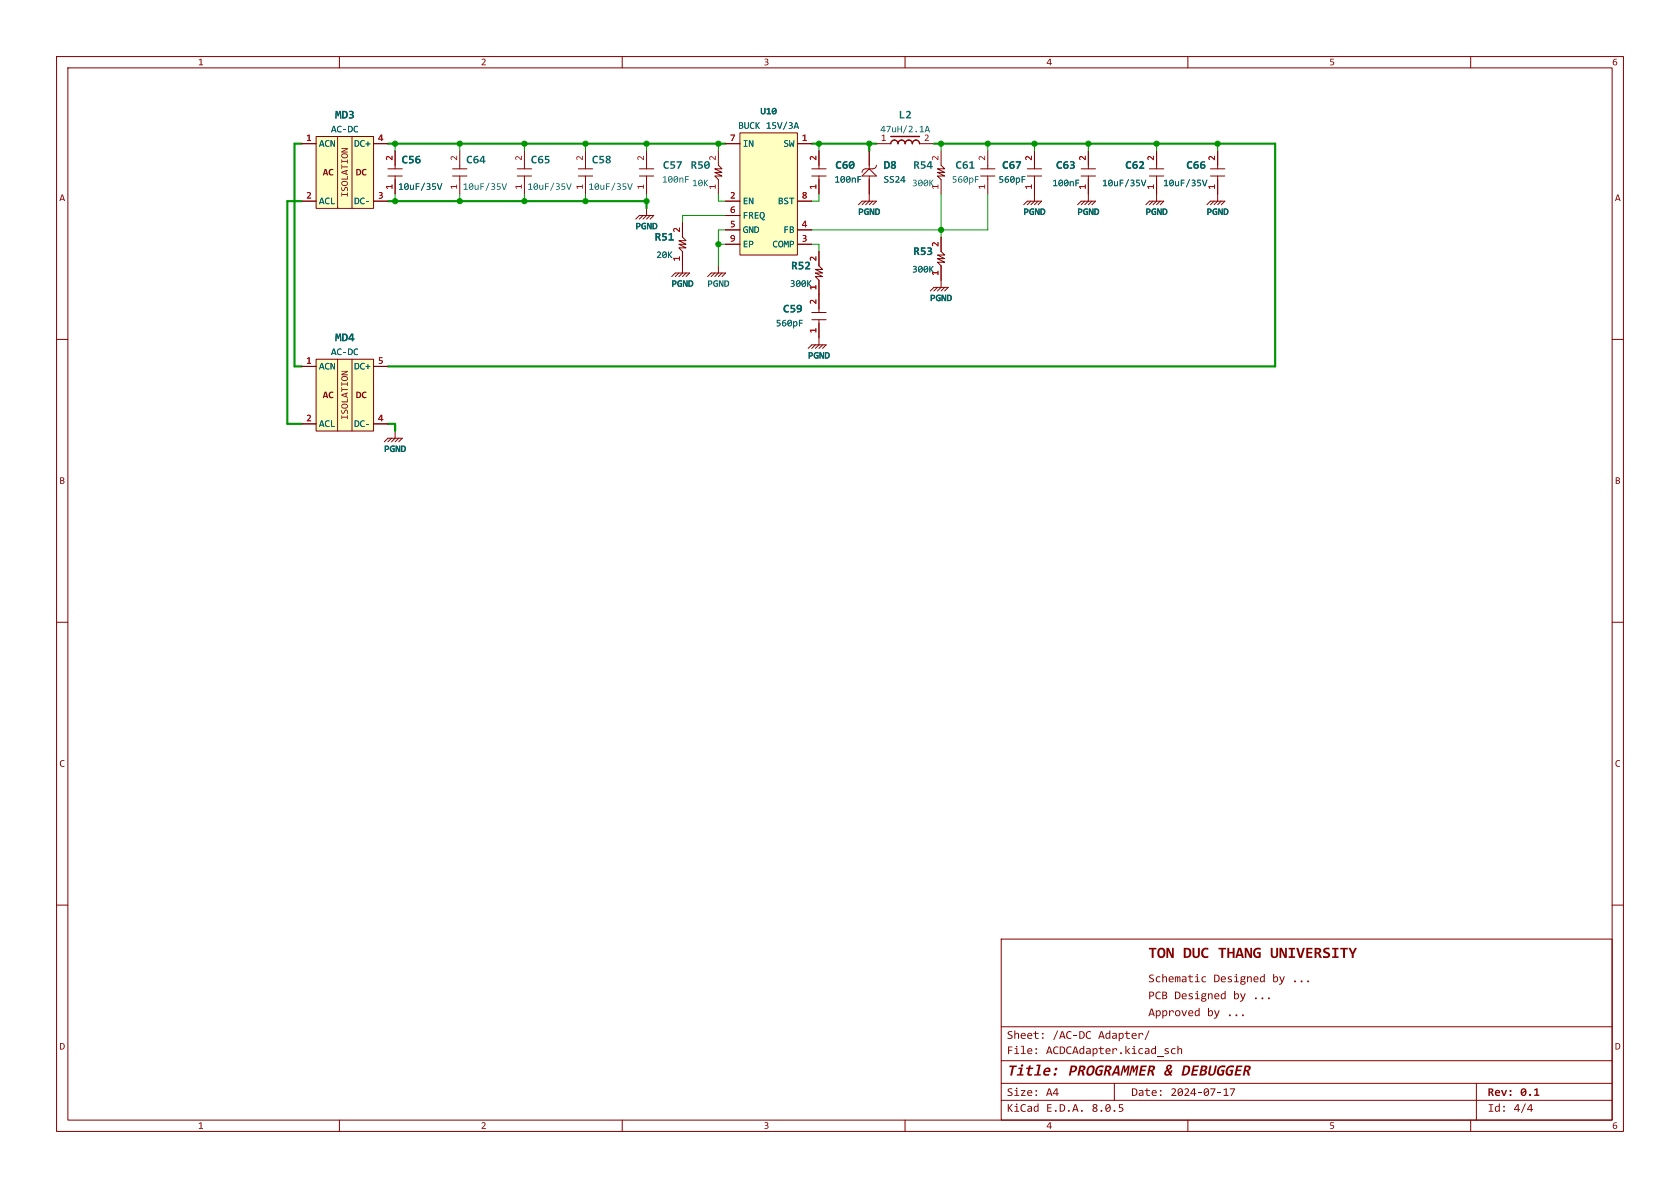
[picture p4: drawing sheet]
<svg xmlns="http://www.w3.org/2000/svg" width="297mm" height="210mm" viewBox="0 0 297 210" stroke-linecap="round" stroke-linejoin="round" font-family="sans-serif">
<g fill="none" stroke="#840000" stroke-width=".18">
<path d="M10 10h277v190h-277zM12 12h273v186h-273zM60 10v2M110 10v2M160 10v2M210 10v2M260 10v2M10 60h2M285 60h2M10 110h2M285 110h2M10 160h2"/>
<path d="M285 160h2M177 166h108v32h-108zM60 198v2M110 198v2M160 198v2M210 198v2M260 198v2"/>
</g>
<path d="M217.4 192.4h.9l-.5 1.3h-.2l.5-1.1h-.7z" fill="#840000"/>
<path d="M177 194.5h108" fill="none" stroke="#840000" stroke-width=".18"/>
<path d="M197.8 195.2h.7v.2h-.5v.3a.46 .46 0 0 1 .6 .5 .46 .46 0 0 1-.7 .3h-.1v-.1a.33 .33 0 0 0 .5 0 .33 .33 0 0 0 0-.5h-.5z" fill="#840000"/>
<path d="M177 191.5h108" fill="none" stroke="#840000" stroke-width=".18"/>
<g fill="#840000">
<path d="M271.2 192.6l.6-.2v1.1h.3v.2h-.9v-.2h.4v-.8l-.3 .1z"/>
<circle cx="183.2" cy="192.8" r=".16"/>
<circle cx="183.2" cy="193.6" r=".16"/>
<circle cx="265.9" cy="195.6" r=".16"/>
<circle cx="265.9" cy="196.4" r=".16"/>
</g>
<path d="M177 187.5h108" fill="none" stroke="#840000" stroke-width=".18"/>
<g fill="#840000">
<path d="M184.7 188.9a.55 .55 0 0 1 .8-.2 .55 .55 0 0 1 .2 .8h-.9a.47 .47 0 0 0 .7 .3v.3a.66 .66 0 0 1-.9 0 .66 .66 0 0 1-.1-.8h.9a.29 .29 0 0 0-.3-.4 .29 .29 0 0 0-.3 .4h-.3z"/>
<path d="M181.8 185.4a.46 .46 0 0 1 .5-.1 .46 .46 0 0 1 .2 .6h-.7l.1 .3h.5v.1a.55 .55 0 0 1-.6 0 .55 .55 0 0 1-.2-.6h.7a.27 .27 0 0 0-.3-.3 .27 .27 0 0 0-.2 .3h-.2z"/>
<path d="M208.2 184.9h.1v.6a.35 .35 0 0 1 .4-.2 .35 .35 0 0 1 .3 .4v.6h-.2v-.6a.24 .24 0 0 0-.2-.3 .24 .24 0 0 0-.3 .2v.7h-.1z"/>
<circle cx="186.7" cy="189" r=".25"/>
<circle cx="186.5" cy="189.9" r=".25"/>
<circle cx="183.2" cy="185.4" r=".16"/>
<circle cx="183.2" cy="186.2" r=".16"/>
</g>
<path d="M177 181.5h108" fill="none" stroke="#840000" stroke-width=".18"/>
<g fill="#840000">
<path d="M203 182.2h.2l-.7 1.6h-.2z"/>
<circle cx="231.3" cy="173.5" r=".17"/>
<circle cx="224.3" cy="176.5" r=".17"/>
</g>
<path d="M197 191.5v3M261 191.5v6.5" fill="none" stroke="#840000" stroke-width=".18"/>
<circle cx="219.7" cy="179.5" r=".17" fill="#840000"/>
<g fill="none" stroke="#840000" stroke-width=".18">
<path d="M80 31.1h2.5M80 29.8h2.5M81.3 26.7v3.1M81.3 31.1v3.2M102.2 31.1h2.6M102.2 29.8h2.6M103.5 26.7v3.1M103.5 31.1v3.2M112.4 38.7l.6-.6h2.6l-.7 .6M113.7 38.1l-.7 .6M114.3 36.8v1.3l-.6 .6M114.9 38.1l-.6 .6"/>
<path d="M173.4 31.1h2.5M173.4 29.8h2.5M174.6 26.7v3.1M174.6 31.1v3.2M181.6 31.1h2.5M181.6 29.8h2.5M182.9 26.7v3.1M182.9 31.1v3.2"/>
</g>
<path d="M130.8 23.5h10.2v21.6h-10.2z" fill="#ffffc2"/>
<g fill="none" stroke="#840000" stroke-width=".18">
<path d="M120.6 39.4v2.5l.7 .6h-1.3l1.3 .7h-1.3l1.3 .6h-1.3l.6 .7v3.8l-.6 .6M128.3 25.4h2.5M128.3 35.6h2.5M128.3 38.1h2.5M130.8 23.5h10.2v21.6h-10.2zM141 25.4h2.5M141 35.6h2.5M143.5 31.1h2.5M143.5 29.8h2.5M144.8 26.7v3.1M144.8 31.1v3.2M151.8 36.2l.6-.6h2.5l-.6 .6"/>
<path d="M152.4 31.1l1.3-1.3 1.2 1.3zM153 35.6l-.6 .6M153.7 26.7v3.1M153.7 31.1v4.5l-.7 .6M154.3 35.6l-.6 .6M154.9 29.2a.63 .63 0 0 1-.6 .6h-1.3a.63 .63 0 0 0-.6 .7M154.9 25.4h2.6M162.6 25.4h2.5M166.4 26.7v2.5l.6 .6h-1.3l1.3 .7h-1.3l1.3 .6h-1.3l.7 .7v2.5M191.1 31.1h2.6M191.1 29.8h2.6M192.4 26.7v3.1"/>
<path d="M192.4 31.1v3.2M202.6 36.2l.6-.6h2.5l-.6 .6M203.2 31.1h2.5M203.2 29.8h2.5M203.8 35.6l-.6 .6M204.5 26.7v3.1M204.5 31.1v4.5l-.7 .6M205.1 35.6l-.6 .6M214 31.1h2.5M214 29.8h2.5M215.3 26.7v3.1M215.3 31.1v3.2"/>
<path d="M118.7 48.9l.7-.6h2.5l-.6 .6M120 48.3l-.6 .6M121.3 48.3l-.7 .6M125.1 48.9l.6-.6h2.6l-.7 .6M126.4 48.3l-.7 .6M127 47v1.3l-.6 .6M127.6 48.3l-.6 .6M128.3 43.2h2.5M128.3 40.6h2.5M141 43.2h2.5M141 40.6h2.5M143.5 56.5h2.5"/>
<path d="M143.5 55.2h2.5M144.8 52.1v3.1M144.8 56.5v4.5l-.7 .6M164.5 51.4l.6-.6h2.5l-.6 .6M165.7 50.8l-.6 .6M166.4 49.5v1.3l-.7 .6M167 50.8l-.6 .6M142.9 61.6l.6-.6h2.5l-.6 .6M144.1 61l-.6 .6M145.4 61l-.6 .6"/>
</g>
<path d="M157.5 24.1h5.1M157.5 25.4a.63 .63 0 0 1 .6-.6 .63 .63 0 0 1 .6 .6 .63 .63 0 0 1 .7-.6 .63 .63 0 0 1 .6 .6 .63 .63 0 0 1 .7-.6 .63 .63 0 0 1 .6 .6 .63 .63 0 0 1 .6-.6 .63 .63 0 0 1 .7 .6" fill="none" stroke="#840000" stroke-width=".25"/>
<path d="M55.9 63.5h10.1v12.7h-10.1z" fill="#ffffc2"/>
<g fill="none" stroke="#840000" stroke-width=".18">
<path d="M68.6 31.1h2.5M68.6 29.8h2.5M69.8 26.7v3.1M69.8 31.1v3.2M190.5 36.2l.6-.6h2.6l-.7 .6M191.8 35.6l-.7 .6M192.4 34.3v1.3l-.6 .6M193 35.6l-.6 .6M53.3 64.8h2.6M53.3 74.9h2.6M55.9 63.5h10.1v12.7h-10.1zM59.7 63.5v12.7"/>
<path d="M62.2 63.5v12.7M66 64.8h2.6M66 74.9h2.6M67.9 78.1l.7-.6h2.5l-.6 .6M69.2 77.5l-.6 .6M69.8 76.2v1.3l-.6 .6M70.5 77.5l-.7 .6"/>
</g>
<path d="M55.9 24.1h10.1v12.7h-10.1z" fill="#ffffc2"/>
<g fill="none" stroke="#840000" stroke-width=".18">
<path d="M53.3 25.4h2.6M53.3 35.6h2.6M55.9 24.1h10.1v12.7h-10.1zM59.7 24.1v12.7M62.2 24.1v12.7M66 25.4h2.6M66 35.6h2.6M69.8 26.7v2.5M69.8 31.8v2.5M91.4 31.1h2.6M91.4 29.8h2.6M92.7 26.7v3.1"/>
<path d="M92.7 31.1v3.2M113 31.1h2.6M113 29.8h2.6M114.3 26.7v3.1M114.3 31.1v3.2M120.6 39.4v2.5M127 26.7v2.5l.6 .6h-1.2l1.2 .7h-1.2l1.2 .6h-1.2l.6 .7v2.5M128.3 25.4h2.5M128.3 35.6h2.5M128.3 38.1h2.5M141 25.4h2.5M141 35.6h2.5"/>
<path d="M144.8 26.7v2.5M144.8 31.8v2.5M153.7 26.7v2.5M153.7 31.8v2.5M181 36.2l.6-.6h2.5l-.6 .6M182.2 35.6l-.6 .6M182.9 31.8v3.8l-.7 .6M182.9 26.7v2.5M183.5 35.6l-.6 .6M192.4 26.7v2.5M192.4 31.8v2.5M204.5 26.7v2.5"/>
<path d="M204.5 31.8v2.5M213.4 36.2l.6-.6h2.5l-.6 .6M214.6 35.6l-.6 .6M215.3 31.8v3.8l-.7 .6M215.3 26.7v2.5M215.9 35.6l-.6 .6M120.6 44.5v2.5M128.3 43.2h2.5M128.3 40.6h2.5M141 43.2h2.5M141 40.6h2.5M144.8 44.5v2.5l.6 .6h-1.3l1.3 .7h-1.3l1.3 .6h-1.3l.7 .6v5.1"/>
<path d="M144.8 57.2v2.5M166.4 41.9v2.6l.6 .6h-1.3l1.3 .6h-1.3l1.3 .7h-1.3l.7 .6v2.5M53.3 64.8h2.6M53.3 74.9h2.6M66 64.8h2.6M66 74.9h2.6"/>
</g>
<path d="M53.3 25.4h-1.2v39.4h1.2M53.3 35.6h-2.5v39.3h2.5M68.6 25.4h59.7M68.6 35.6h45.7v1.2M143.5 25.4h11.4M153.7 25.4v1.3M165.1 25.4h60.3v39.4h-156.8M68.6 74.9h1.2v1.3" fill="none" stroke="#009600" stroke-width=".38"/>
<g fill="none" stroke="#009600" stroke-width=".18">
<path d="M69.8 25.4v1.3M69.8 34.3v1.3M81.3 25.4v1.3M81.3 34.3v1.3M92.7 25.4v1.3M92.7 34.3v1.3M103.5 25.4v1.3M103.5 34.3v1.3M114.3 25.4v1.3M114.3 34.3v1.3M127 34.3v1.3h1.3M127 25.4v1.3"/>
<path d="M128.3 38.1h-7.7v1.3M144.8 25.4v1.3M144.8 34.3v1.3h-1.3M166.4 25.4v1.3M166.4 34.3v7.6M174.6 25.4v1.3M174.6 34.3v6.3h-31.1M182.9 26.7v-1.3h9.5v1.3M204.5 25.4v1.3M215.3 25.4v1.3M127 43.2h1.3M128.3 40.6h-1.3v6.4"/>
<path d="M143.5 43.2h1.3v1.3"/>
</g>
<g fill="#009600" stroke="#009600" stroke-width=".18">
<circle cx="144.8" cy="25.4" r=".46"/>
<circle cx="127" cy="25.4" r=".46"/>
<circle cx="153.7" cy="25.4" r=".46"/>
<circle cx="166.4" cy="25.4" r=".46"/>
<circle cx="166.4" cy="40.6" r=".46"/>
<circle cx="92.7" cy="35.6" r=".46"/>
<circle cx="92.7" cy="25.4" r=".46"/>
<circle cx="114.3" cy="25.4" r=".46"/>
<circle cx="103.5" cy="25.4" r=".46"/>
<circle cx="127" cy="43.2" r=".46"/>
<circle cx="103.5" cy="35.6" r=".46"/>
<circle cx="114.3" cy="35.6" r=".46"/>
<circle cx="192.4" cy="25.4" r=".46"/>
<circle cx="182.9" cy="25.4" r=".46"/>
<circle cx="215.3" cy="25.4" r=".46"/>
<circle cx="174.6" cy="25.4" r=".46"/>
<circle cx="204.5" cy="25.4" r=".46"/>
<circle cx="69.8" cy="35.6" r=".46"/>
<circle cx="81.3" cy="25.4" r=".46"/>
<circle cx="81.3" cy="35.6" r=".46"/>
<circle cx="69.8" cy="25.4" r=".46"/>
</g>
<g font-size="2.8" fill="#840000">
<text x="203" y="169.9">TONDUCTHANGUNIVERSITY</text>
<text x="178" y="190.7">Title:</text>
<text x="188.8" y="190.7">PROGRAMMERDEBUGGER</text>
<text x="205.7" y="190.7">&amp;</text>
</g>
<g font-size="2.1" fill="#006464">
<text x="59.2" y="21.4">MD3</text>
<text x="158.9" y="21.4">L2</text>
<text x="71" y="29.3">C56</text>
<text x="82.4" y="29.3">C64</text>
<text x="93.8" y="29.3">C65</text>
<text x="104.6" y="29.3">C58</text>
<text x="117.2" y="30.3">C57 R50</text>
<text x="147.7" y="30.3">C60</text>
<text x="156.2" y="30.3">D8</text>
<text x="161.5" y="30.3">R54</text>
<text x="168.9" y="30.3">C61</text>
<text x="177.2" y="30.3">C67</text>
<text x="186.7" y="30.3">C63</text>
<text x="198.9" y="30.3">C62</text>
<text x="209.7" y="30.3">C66</text>
<text x="115.7" y="43">R51</text>
<text x="161.5" y="45.5">R53</text>
<text x="139.9" y="48.1">R52</text>
<text x="138.4" y="55.7">C59</text>
<text x="59.2" y="60.8">MD4</text>
</g>
<g font-size="2.1" fill="#840000">
<text x="203" y="174.1">Schematic</text>
<text x="203" y="177.1">PCBDesigned</text>
<text x="214.5" y="174.1">Designed</text>
<text x="218" y="177.1">by ...</text>
<text x="224.9" y="174.1">by ...</text>
<text x="178" y="184.1">Sheet:</text>
<text x="186.1" y="184.1">/AC-DC Adapter/</text>
<text x="203" y="180.1">Approved by ...</text>
<text x="178" y="186.8">File:</text>
<text x="184.9" y="186.8">ACDCAdapter.kicad_sch</text>
<text x="178" y="197">KiCad E.D.A.</text>
<text x="178" y="194.2">Size:</text>
<text x="184.9" y="194.2">A4</text>
<text x="193" y="197">8.0.5</text>
<text x="200" y="194.2">Date:</text>
<text x="206.9" y="194.2">2024-07-17</text>
<text x="263" y="194.2">Rev: 0.1</text>
<text x="263" y="197">Id:</text>
<text x="267.6" y="197">4/4</text>
</g>
<g font-size="1.8" fill="#840000">
<text x="35" y="11.9">1</text>
<text x="85" y="11.9">2</text>
<text x="135" y="11.9">3</text>
<text x="185" y="11.9">4</text>
<text x="235" y="11.9">5</text>
<text x="285" y="11.9">6</text>
<text x="10.5" y="35.9">A</text>
<text x="57.1" y="31.4">AC</text>
<text x="61.9" y="34.9" transform="rotate(-90 61.9 34.9)">ISOLATION</text>
<text x="62.9" y="31.4">DC</text>
<text x="285.5" y="35.9">A</text>
<text x="57.1" y="70.8">AC</text>
<text x="62.9" y="70.8">DC</text>
<text x="61.9" y="74.2" transform="rotate(-90 61.9 74.2)">ISOLATION</text>
<text x="10.5" y="85.9">B</text>
<text x="285.5" y="85.9">B</text>
<text x="10.5" y="135.9">C</text>
<text x="285.5" y="135.9">C</text>
<text x="10.5" y="185.9">D</text>
<text x="285.5" y="185.9">D</text>
<text x="35" y="199.9">1</text>
<text x="85" y="199.9">2</text>
<text x="135" y="199.9">3</text>
<text x="185" y="199.9">4</text>
<text x="235" y="199.9">5</text>
<text x="285" y="199.9">6</text>
</g>
<g font-size="1.8" fill="#006464">
<text x="58.5" y="23.8">AC-DC</text>
<text x="130.5" y="23.1">BUCK15V/3A</text>
<text x="134.4" y="20.6">U10</text>
<text x="155.6" y="23.8">47uH/2.1A</text>
<text x="56.4" y="26.3">ACN</text>
<text x="62.6" y="26.3">DC+</text>
<text x="131.3" y="26.3">IN</text>
<text x="138.5" y="26.3">SW</text>
<text x="70.4" y="33.9">10uF/35V</text>
<text x="81.8" y="33.9">10uF/35V</text>
<text x="93.2" y="33.9">10uF/35V</text>
<text x="104" y="33.9">10uF/35V</text>
<text x="117" y="32.7">100nF</text>
<text x="122.4" y="33.3">10K</text>
<text x="147.5" y="32.7">100nF</text>
<text x="156.2" y="32.7">SS24</text>
<text x="161.2" y="33.3">300K</text>
<text x="168.3" y="32.7">560pF</text>
<text x="176.5" y="32.7">560pF</text>
<text x="186.1" y="33.3">100nF</text>
<text x="194.8" y="33.3">10uF/35V</text>
<text x="205.6" y="33.3">10uF/35V</text>
<text x="56.4" y="36.5">ACL</text>
<text x="62.6" y="36.5">DC-</text>
<text x="112.3" y="40.9">PGND</text>
<text x="131.3" y="36.5">EN</text>
<text x="131.3" y="41.5">GND</text>
<text x="131.3" y="39">FREQ</text>
<text x="137.5" y="36.5">BST</text>
<text x="138.5" y="41.5">FB</text>
<text x="151.7" y="38.4">PGND</text>
<text x="180.9" y="38.4">PGND</text>
<text x="190.5" y="38.4">PGND</text>
<text x="202.5" y="38.4">PGND</text>
<text x="213.3" y="38.4">PGND</text>
<text x="116" y="46">20K</text>
<text x="131.3" y="44.1">EP</text>
<text x="136.6" y="44.1">COMP</text>
<text x="118.7" y="51.1">PGND</text>
<text x="125" y="51.1">PGND</text>
<text x="139.7" y="51.1">300K</text>
<text x="161.2" y="48.5">300K</text>
<text x="164.4" y="53.6">PGND</text>
<text x="137.2" y="58.1">560pF</text>
<text x="56.4" y="65.7">ACN</text>
<text x="58.5" y="63.1">AC-DC</text>
<text x="62.6" y="65.7">DC+</text>
<text x="142.8" y="63.8">PGND</text>
<text x="56.4" y="75.8">ACL</text>
<text x="62.6" y="75.8">DC-</text>
<text x="67.9" y="80.3">PGND</text>
</g>
<g font-size="1.8" fill="#a90000">
<text x="54.1" y="25.1">1</text>
<text x="66.8" y="25.1">4</text>
<text x="69.6" y="28.4" transform="rotate(-90 69.6 28.4)">2</text>
<text x="81" y="28.4" transform="rotate(-90 81 28.4)">2</text>
<text x="92.5" y="28.4" transform="rotate(-90 92.5 28.4)">2</text>
<text x="103.3" y="28.4" transform="rotate(-90 103.3 28.4)">2</text>
<text x="114" y="28.4" transform="rotate(-90 114 28.4)">2</text>
<text x="126.7" y="28.4" transform="rotate(-90 126.7 28.4)">2</text>
<text x="129.1" y="25.1">7</text>
<text x="141.8" y="25.1">1</text>
<text x="144.5" y="28.4" transform="rotate(-90 144.5 28.4)">2</text>
<text x="155.7" y="25.1">1</text>
<text x="163.3" y="25.1">2</text>
<text x="166.1" y="28.4" transform="rotate(-90 166.1 28.4)">2</text>
<text x="174.4" y="28.4" transform="rotate(-90 174.4 28.4)">2</text>
<text x="182.6" y="28.4" transform="rotate(-90 182.6 28.4)">2</text>
<text x="192.2" y="28.4" transform="rotate(-90 192.2 28.4)">2</text>
<text x="204.2" y="28.4" transform="rotate(-90 204.2 28.4)">2</text>
<text x="215" y="28.4" transform="rotate(-90 215 28.4)">2</text>
<text x="54.1" y="35.3">2</text>
<text x="66.8" y="35.3">3</text>
<text x="69.6" y="33.5" transform="rotate(-90 69.6 33.5)">1</text>
<text x="81" y="33.5" transform="rotate(-90 81 33.5)">1</text>
<text x="92.5" y="33.5" transform="rotate(-90 92.5 33.5)">1</text>
<text x="103.3" y="33.5" transform="rotate(-90 103.3 33.5)">1</text>
<text x="114" y="33.5" transform="rotate(-90 114 33.5)">1</text>
<text x="126.7" y="33.5" transform="rotate(-90 126.7 33.5)">1</text>
<text x="129.1" y="35.3">2</text>
<text x="141.8" y="35.3">8</text>
<text x="144.5" y="33.5" transform="rotate(-90 144.5 33.5)">1</text>
<text x="166.1" y="33.5" transform="rotate(-90 166.1 33.5)">1</text>
<text x="174.4" y="33.5" transform="rotate(-90 174.4 33.5)">1</text>
<text x="182.6" y="33.5" transform="rotate(-90 182.6 33.5)">1</text>
<text x="192.2" y="33.5" transform="rotate(-90 192.2 33.5)">1</text>
<text x="204.2" y="33.5" transform="rotate(-90 204.2 33.5)">1</text>
<text x="215" y="33.5" transform="rotate(-90 215 33.5)">1</text>
<text x="120.4" y="41.1" transform="rotate(-90 120.4 41.1)">2</text>
<text x="129.1" y="40.4">5</text>
<text x="129.1" y="37.8">6</text>
<text x="141.8" y="40.4">4</text>
<text x="120.4" y="46.2" transform="rotate(-90 120.4 46.2)">1</text>
<text x="129.1" y="42.9">9</text>
<text x="141.8" y="42.9">3</text>
<text x="144.5" y="46.2" transform="rotate(-90 144.5 46.2)">2</text>
<text x="166.1" y="43.7" transform="rotate(-90 166.1 43.7)">2</text>
<text x="144.5" y="53.8" transform="rotate(-90 144.5 53.8)">2</text>
<text x="144.5" y="51.3" transform="rotate(-90 144.5 51.3)">1</text>
<text x="166.1" y="48.7" transform="rotate(-90 166.1 48.7)">1</text>
<text x="144.5" y="58.9" transform="rotate(-90 144.5 58.9)">1</text>
<text x="54.1" y="64.5">1</text>
<text x="66.8" y="64.5">5</text>
<text x="54.1" y="74.7">2</text>
<text x="66.8" y="74.7">4</text>
</g>
</svg>
